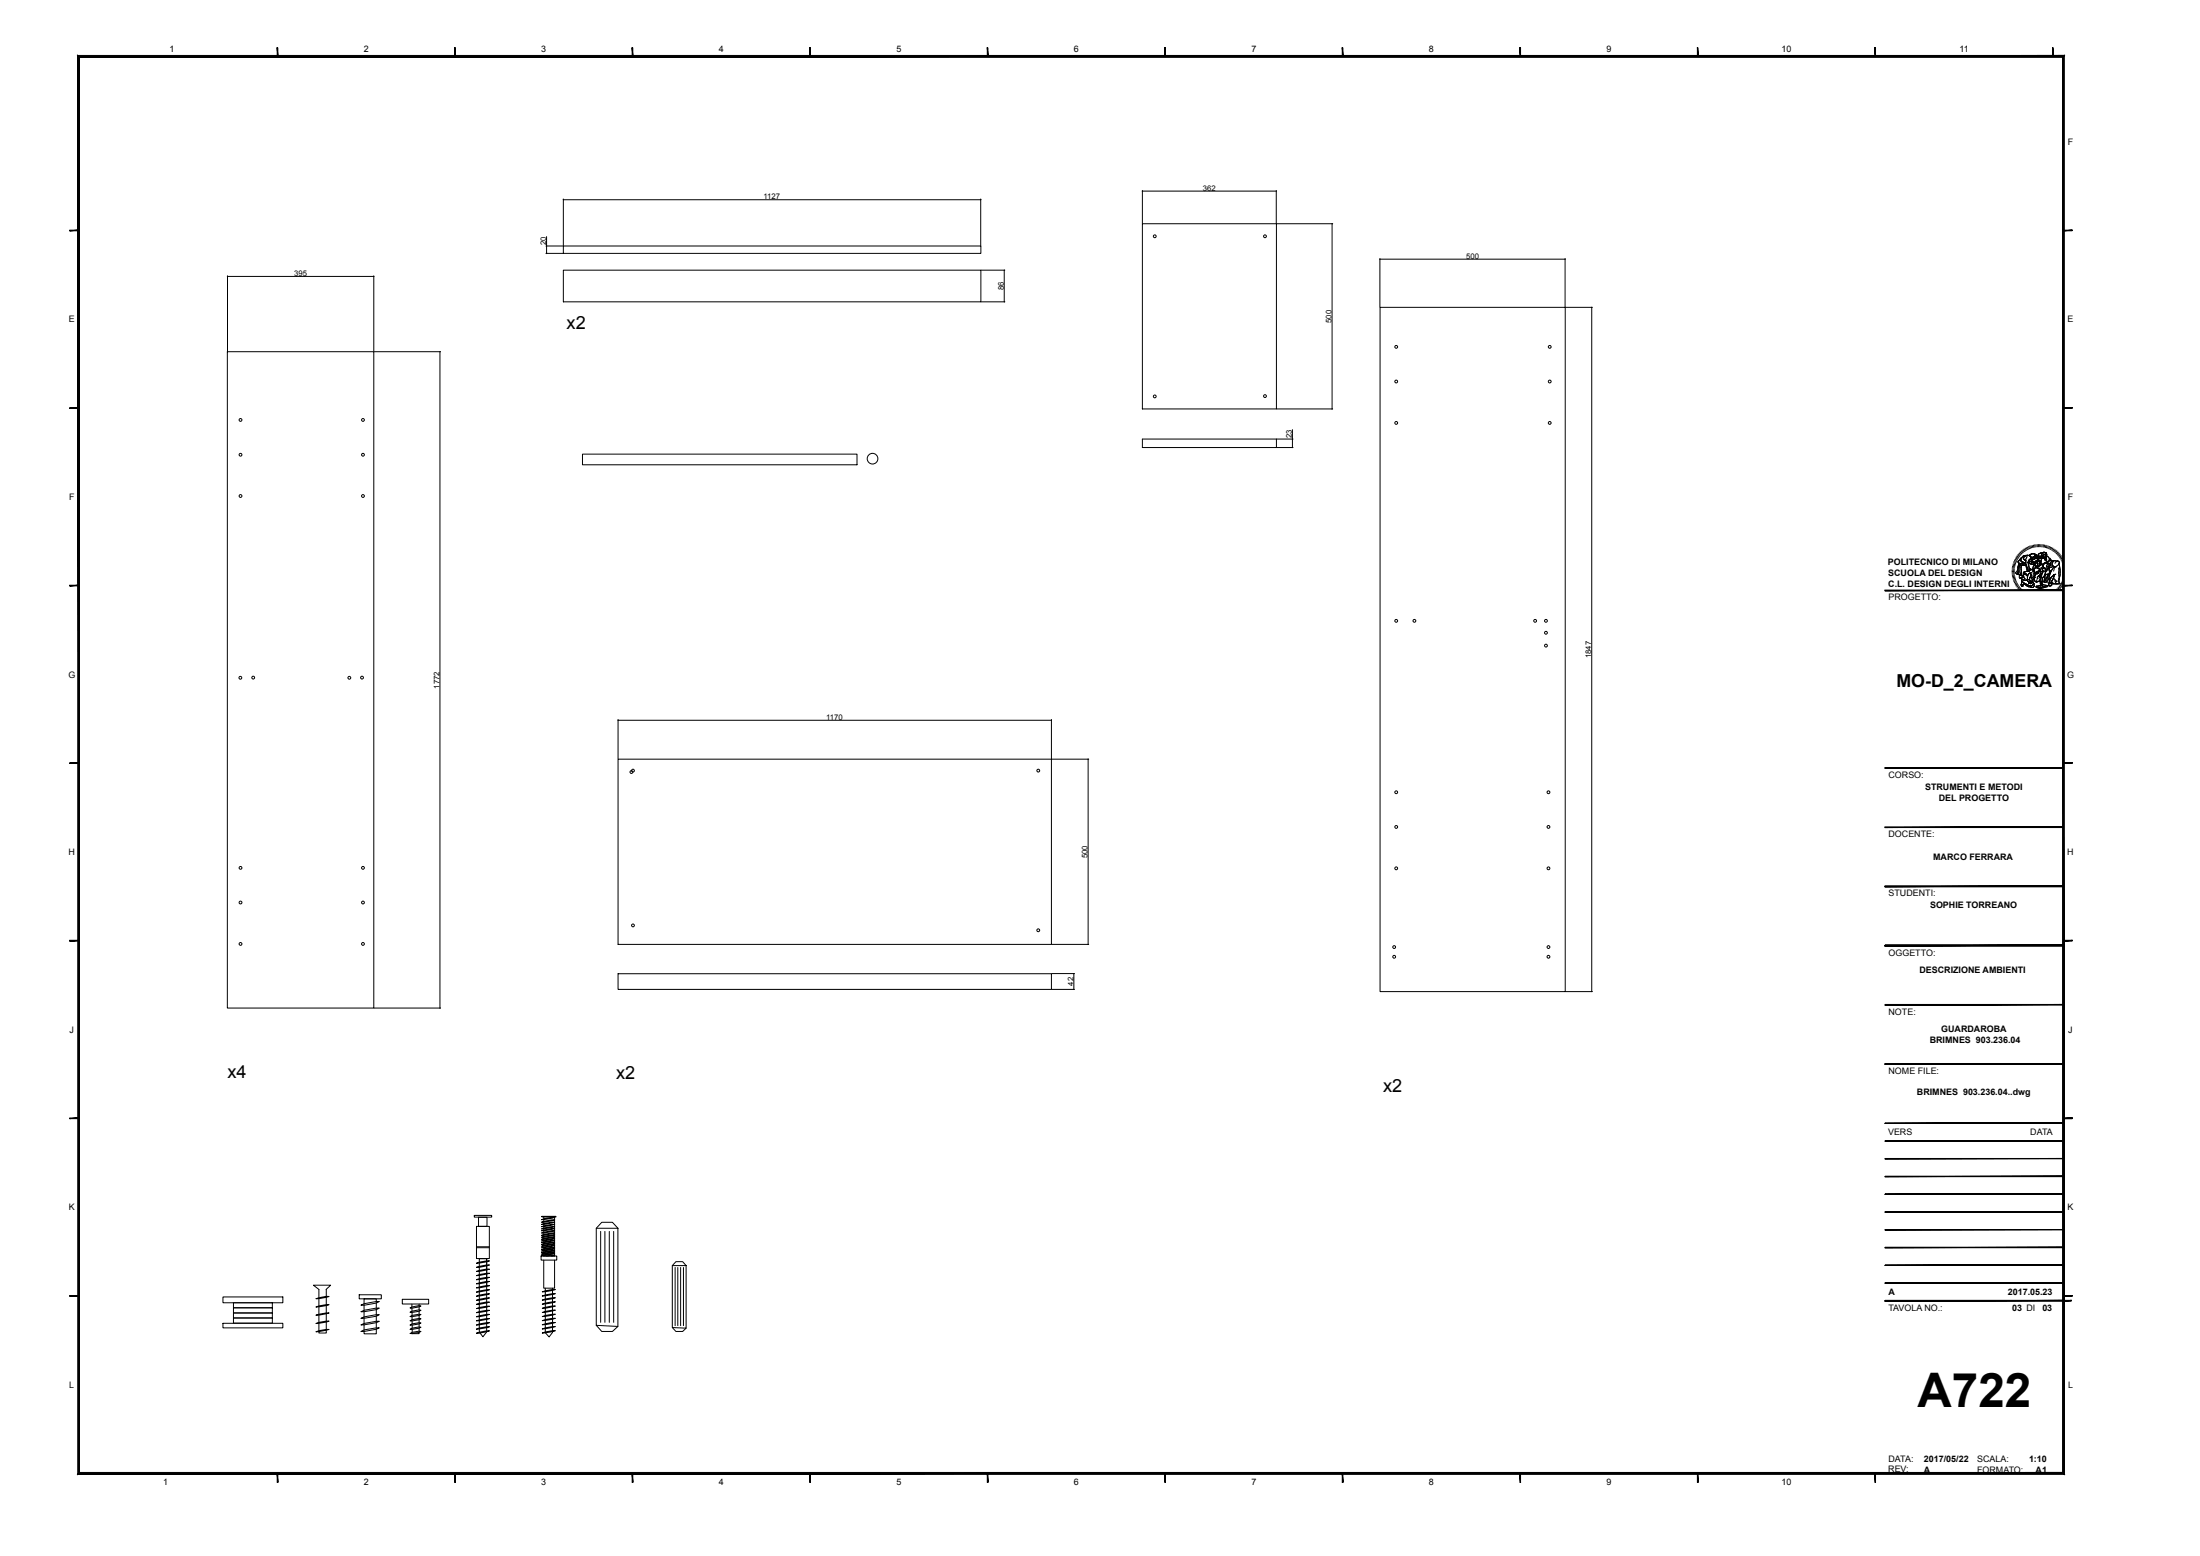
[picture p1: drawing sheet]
<svg xmlns="http://www.w3.org/2000/svg" width="594mm" height="420mm" viewBox="0 0 594 420" stroke-linecap="round" stroke-linejoin="round" font-family="sans-serif">
<g fill="none" stroke="#000" stroke-width=".27">
<path d="M152.1 53.7v12.7M152.1 53.9h112.7M152.2 53.8l-.2 .2M264.8 53.7v12.7M264.9 53.8l-.2 .2M308.4 51.4v9M308.4 51.6h36.2M308.5 51.5l-.1 .2M344.6 51.4v9M344.7 51.5l-.2 .2M61.4 74.4v20.5M61.4 74.6h39.5"/>
<path d="M61.5 74.5l-.2 .2M100.9 74.4v20.5M101 74.5l-.2 .2M147.4 68.4h4.6M147.4 66.4h4.6M147.5 68.3l.2 .2M147.5 66.3l.2 .2M147.6 63.9v4.5M152.1 72.9h112.7v8.6h-112.7zM152.1 66.4h112.7v2h-112.7zM264.9 72.9h6.4M271.1 72.8l.1 .2"/>
<path d="M271.1 72.9v8.6M308.4 60.4h36.2v50h-36.2zM344.7 60.4h15.1M359.6 60.3l.1 .2M359.7 60.4v50M372.6 69.8v13.1M372.6 70h50M372.7 69.9l-.2 .1M422.6 69.8v13.1M422.7 69.9l-.2 .1M61.4 94.9h39.5v177.2h-39.5zM101 94.9h18"/>
<path d="M118.7 94.9l.2 .1M118.8 94.9v177.2M264.9 81.5h6.4M271.1 81.4l.1 .2M372.6 83h50v184.7h-50zM422.7 83h7.2M429.7 82.9l.2 .1M429.8 83v184.7M344.6 118.5v2.3h-36.2v-2.3h40.7M344.7 110.4h15.1M348.9 118.4l.1 .2M349 116v4.8"/>
<path d="M359.6 110.3l.1 .2M157.3 122.6h74.1v2.9h-74.1zM344.7 120.8h4.4M348.9 120.7l.1 .2M543.2 153.9h.7M543.2 154.2h.7M543.3 153.6l.6 .1M543.3 153.2l.6 .1M543.3 152.9l.7 .1M543.4 152.6l.7 .1M543.5 152.3l.7 .1M543.6 151.9l.6 .2"/>
<path d="M543.7 151.6l.7 .2M543.9 151.3l.6 .2M543.9 154.6h-.7M543.9 154.9l-.6 .1M543.9 155.2l-.6 .1M544 155.5l-.7 .1M544 151l.6 .2M544.1 155.8l-.7 .1M544.2 156.1l-.7 .2M544.2 150.6l.5 .4M544.2 154.6v.1M544.2 154.7l.3 .2"/>
<path d="M544.2 156.4l-.6 .2M544.3 156.7l-.6 .3M544.4 150.4l.5 .3M544.4 157l-.5 .3M544.5 150.1l.6 .4M544.5 154.9l.5 .2M544.6 157.3l-.6 .3M544.7 149.8l.6 .4M544.7 157.5l-.5 .4M544.8 154.5l-.3 .4M544.8 154.4v.1M544.8 155l.1 .1"/>
<path d="M544.9 157.8l-.6 .4M544.9 155l.1 .1M545 154.9h.1M545 149.5l.5 .5M545 155.1l1 .2M545 154.9l-.1 .1M545 154.8l-.1 .2M545 152h.1M545 158.1l-.5 .3M545 152l.1 .4M545.1 155.1l.3 .2M545.1 152.4l-.3 .7a1.58 1.58 0 0 1-.6 1.5"/>
<path d="M545.1 152.4l.1 .1M545.1 154.5l-.1 .4M545.2 152.5l-.4 1.9M545.2 152.5h.1M545.2 149.3l.5 .4M545.2 152.5h.3M545.3 158.4l-.6 .3M545.3 152.7l-.2 1.8M545.3 152.8l-.2 1.4M545.4 149l.5 .5M545.4 158.6l-.4 .4M545.5 152.5h1.5"/>
<path d="M545.5 152.5l-.2 .3M545.5 152.5l-.2 .2M545.5 155.3l-.2 .1-.1 .5 .3 .2 .2-.2M545.6 150.8l-.7 .8 .2 .4M545.6 150.8h.1M545.6 158.8l-.4 .4M545.6 150.8a1.09 1.09 0 0 0 1.2 1.2M545.6 150.8v.4M545.7 155.9h.1M545.7 148.8l.4 .5M545.7 155.9l.7-.2 .4 .5M545.7 155.9l.1 .4"/>
<path d="M545.7 157.8v.1M545.7 154.7v.5M545.7 157.9l.2 .4 .3-.2-.2-.1a.73 .73 0 0 1 .7-.3 .73 .73 0 0 1 .6 .5l1.6 .3M545.8 155.3h.1M545.8 154.3v1M545.8 157.6l-.1 .2M545.8 156.3h.1M545.8 156.3l.7 .3 .9-.2M545.8 159l-.4 .5M545.8 152.6l-.1 .3M545.8 156.3l.2 .6M545.9 152.6l-.2 .5-.1 2.2"/>
<path d="M545.9 152.6h.1M545.9 148.6l.5 .5M545.9 157h.1M546 157h-.1M546 155.3l.1 .1M546 156.9l-.3 1M546 156.9l.9 .7 1.5 .7M546.1 155.3v.1M546.1 159.2l-.5 .5M546.1 155.4h.1M546.2 155.4h.1M546.2 155.5l.1 .2"/>
<path d="M546.2 148.4l.4 .5M546.3 155.7h.1M546.3 159.5l-.4 .5M546.3 150.7l.4 .5M546.4 155.1l-.2 .3M546.5 148.2l.4 .5M546.5 155h.1M546.5 155l-.1 .1M546.6 159.7l-.4 .5M546.7 151.2h.2M546.7 154.8h.1M546.7 154.8l.6 .6"/>
<path d="M546.7 154.9l-.2 .1M546.8 154.9h.1M546.8 148l.3 .6M546.8 152h.1M546.8 159.8l-.4 .6M546.8 152l-.5 .3-.5-.3h-.8M546.9 155l.4 .4M546.9 151.2l.1 1.3M547 152.5h.1M547 152.5l.1 .3M547.1 147.8l.3 .6M547.1 152.8l.4 .8"/>
<path d="M547.1 152.8l.2 1.4M547.2 152.9v.1M547.3 155.4l.2 .1M547.3 150.2l-.4 1M547.4 156.4h.1M547.4 156.4l.4 .9v.1M547.4 147.7l.3 .6M547.4 149.9l-.8 .3-.3 .5M547.5 155.5l-.1 .9M547.5 154.1h.1M547.5 154.1l-.5 .2a.43 .43 0 0 0-.6 .1 .43 .43 0 0 0 .1 .6M547.5 149.9h.1"/>
<path d="M547.5 151.8h.1M547.5 153.7v.4M547.5 153.6v.1M547.5 151.8l.5 1.7M547.6 149.9h.1M547.7 147.5l.3 .6M547.8 157.4h.1M547.8 151.7h.1M547.8 151.7l.3 .5 .5 .1M547.8 151.7l-.2 .1M547.9 154.8h.1M547.9 154.8l-.4 .7"/>
<path d="M547.9 154.8l.6 .3v.3l-.2 .1M547.9 150l.3 .3M547.9 150a1.69 1.69 0 0 0-2.3 .8M547.9 154.8l.4 .1M548 150h.1M548 153.8h.1M548 153.8l-.1 .4-.4-.1M548 149.9v.1M548 150h-.1M548 157.2h.1M548 147.4l.3 .6M548 149.8v.1"/>
<path d="M548 157.2l-.2 .2M548 153.5h.1M548 158.1h.1M548 153.5l.5 .2M548 149.8h.1M548.1 157h.1M548.1 157l.1 .5-.2-.3M548.1 153.8h-.1M548.1 157l.2 .4M548.1 149.8h.1M548.1 155.9h.1M548.1 153.7v.1"/>
<path d="M548.1 153.7h.4M548.1 155.9l-.2 .6 .6 .4M548.1 150.9l-.6 .9M548.2 155.8l.3 .1M548.2 155.8h.1M548.2 150.3h.1M548.2 150.3l-.1 .6M548.3 149.6v.1M548.3 150.3l.2 .1M548.3 150.3h.1M548.3 149.6l-.2 .1M548.3 155.5l-.2 .4"/>
<path d="M548.3 147.3l.3 .6M548.3 157.4h.2M548.3 150.4l.2 .1M548.3 157.1v-.1l.3 .2M548.3 157.1l.1 .1M548.4 157.2l.1 .2M548.4 155.4l-.1 .1M548.4 158.3h.1M548.5 153.7h.1M548.5 156.9h.1M548.5 156.9l.1 .3M548.5 150.4l.1 .1"/>
<path d="M548.5 157.4h.1M548.5 153.7l.5 .2M548.5 149.5h.1M548.5 151.4h.1M548.5 155.9h.1M548.5 155.9l.3 .7M548.5 149.5h.6l.5 .2M548.5 151.4l-.7 .3M548.5 149.5l-.5 .4M548.5 149.5l-.2 .1M548.5 151.4l.3 .3M548.6 152.3h.1"/>
<path d="M548.6 152.3h.4M548.6 157.1h.1M548.6 151.2h.1M548.6 154.5l-.7 .3M548.6 151.2l-.1 .2M548.6 151.2l-.2 .1M548.7 147.2l.2 .6M548.7 150.8h.1M548.7 150.8l-.6 .1M548.7 150.9h.1M548.7 150.8l.3 .2 .4-.2M548.7 150.8l-.1 .4"/>
<path d="M548.7 149.5h-.2M548.8 150.4l-.1 .1M548.8 156.6l.1 .5M548.8 151.7h.1M548.8 154.2h.1M548.9 154.2l.5 .3M548.9 150.4l-.1 .1M548.9 157.1l.1 .3M548.9 151.7h.1M548.9 151.7h-.4l.1 .6M548.9 154.7a.68 .68 0 0 1 .2 .9 .68 .68 0 0 1-.9 .2M548.9 151.7h.5l-.3 .1v.5"/>
<path d="M548.9 157.2l.1 .2M548.9 151.7l-.1 .1M549 149.5h.1M549 150.4l-.5 .1M549 150.4h-.1M549 153.9h.1M549 157.5h.1M549 156.4h.1M549 147.1l.1 .7M549 157.5l-.2 .5-.8 .1M549 157.5l.2 .5-.3 .5M549 153.9l.4 .5"/>
<path d="M549 152.8l-.1 .7M549 157.4v.1M549.1 155.6h.1M549.1 153.7h.1M549.1 152.8l-.2 .6v.5h.1M549.1 154v.1M549.1 153.7l-.1 .2M549.1 152.3h-.1M549.1 155.6l-.6 .3M549.1 154.1l.1 .1M549.1 158.4l-.2 .1M549.2 150.8l.1 .1"/>
<path d="M549.2 154.2l.2 .2M549.2 149.5h.2M549.2 154.2l.2 .3M549.3 152.6l-.3 .2M549.3 152.6l1 .2M549.3 153.4l-.3 .5M549.3 150.4l.1 .1M549.3 152.5v.1M549.3 155.9h.1M549.3 155.9l-.5 .7M549.3 155.9l-.3 .5 .8 .7M549.3 155.9l.1 .8"/>
<path d="M549.3 156.7l.5 .4M549.4 152.3h.1M549.4 150.1h.1M549.4 147v.7M549.4 154.4v.2M549.4 150.1l.3 .2M549.4 150.1l-.4 .3M549.4 150.4l-.1 .1M549.4 150.8h.1M549.4 154.5v.1M549.4 154.4v.3l.1-.2M549.4 152.3l-.1 .2"/>
<path d="M549.4 154.5l.1 .3M549.4 154.6h.1M549.4 155.3l-.1 .6M549.4 152.7l.2 .1M549.4 152.2v.1M549.4 154.6l.1 .2M549.4 155.3l-.3 .3M549.5 152.1h.1M549.5 154.8l-.1 .5M549.5 153.3l-.2 .1M549.5 154.5h-.1M549.5 154.5h.3"/>
<path d="M549.5 152.2l-.1 .1M549.5 149.6h.1M549.5 154.8v.2M549.5 155h.1M549.5 154.5l.2 .3M549.5 153.3l.7 .1M549.5 153.3l-.5 .6M549.5 155l-.2 .9M549.6 154.7l-.1 .1M549.6 154.6l.4 .3M549.6 153.2l-.1 .1M549.6 151.6l-.1 .3"/>
<path d="M549.6 154.7l.2 .1M549.6 152.8h.1M549.6 153.2l.4 .1M549.6 151.6h.1M549.6 151.6l-.1 .6M549.6 153.2v.1M549.6 153.2l.5 .1M549.6 149.7h.1M549.7 150.3h.1M549.7 147v.6M549.7 154.8h.1M549.7 150.3l-.3 .5"/>
<path d="M549.7 149.7l.1 .1M549.8 157.1h.1M549.8 150.5h.1M549.8 158.3h.1M549.8 158.3l1 .3M549.8 150.5l-.1 .1 .5 .3M549.8 158.3v.3l1 .3M549.8 152.8h.1M549.8 151.3l-.2 .3M549.8 149.8l.1 .4-.2 .1M549.8 154.8l.2 .1M549.9 150.6h.1"/>
<path d="M549.9 151.3l-.2 .2M549.9 150v.2M550 147l.1 .6M550 154.3l-.6 .3M550 150.4l.5 .1M550 150.4l-.2 .1M550 151.2h.5M550.1 150.4h.1M550.1 156.1h.1M550.1 154.3l-.4 .2M550.1 156.1l-.3 .9M550.1 154.7v.1"/>
<path d="M550.1 153.3l.3 .2M550.1 154.8l-.1 .1M550.1 153.3l.4 .2M550.1 152.3v.5M550.1 152.8h.1M550.1 155.6v.5M550.1 152.3l.1 .2M550.2 151.6h.1M550.2 151.3a.64 .64 0 0 0-.1 1M550.2 151.3l.6 .4M550.2 152.5l-.2 .3 .1-.1M550.2 151.2l-.4 .1"/>
<path d="M550.2 150.9h.1M550.2 152.5l-.1 .2M550.2 154.4l.1 .1M550.2 151.2h.1M550.2 154.6l.1 .1M550.2 154.4v.1M550.2 151.2l.5 .2M550.3 151.6h.1M550.3 154.7l-.2 .1M550.3 153.4l.1 .1M550.3 151.5l-.1 .1M550.3 150.1l.6 .3v.2"/>
<path d="M550.3 150.1l-.2 .3M550.4 147v.6M550.4 154.1l.4 .1M550.4 154.1l-.4 .2M550.4 154.1l.1 .1M550.4 150.4v.1M550.4 153.5h.1M550.4 150.4l.3 .3M550.4 150.5h.1M550.5 150.5h.1M550.5 152.8v.7M550.5 150.9h-.3"/>
<path d="M550.5 150.5v.1M550.5 153.5l.3 .4M550.5 151.4l.2 .1M550.5 156.9h.3M550.5 156.9l-.7 .2M550.5 151.5h.1M550.5 151.2h.1M550.5 151.2l.3 .3M550.5 154.2l-.2 .5M550.5 151.5l.2 .1M550.5 151.4v.1M550.6 153.6l.2 .3"/>
<path d="M550.6 152.8h-.4M550.6 152.8h-1M550.6 152.7l-.2 .1M550.7 150.7h.1M550.7 154.2h-.2M550.7 150.7l-.5 .2M550.7 152.3l.1 .2M550.7 147v.6M550.7 151.5l.2 .2M550.7 151.6l.1 .1M550.7 151.4h.1M550.8 151.5l.2 .6 .6 .2"/>
<path d="M550.8 152.5l-.2 .3M550.8 152.5h.1M550.8 151.9h-.2M550.8 151.7h-.1M550.8 156.9h.1M550.8 153.9v.3M550.8 154.1l-.1 .1M550.8 151.7v.8M550.8 153.9v.2M550.8 152.1l-.1 .3 .1 .2M550.8 152.6h.1M550.8 152l-.1 .3-.6-.1"/>
<path d="M550.8 156.9l.2 .6M550.8 151.7h.1M550.8 152.5l.1 .1M550.8 158.7h.1M550.8 154v.1M550.8 155v.5h-.4l.5 .2M550.8 155h.1M550.8 158.6v.3M550.8 156h.1M550.8 150.7h-.1M550.9 151.7h.1M550.9 150.6h.1"/>
<path d="M550.9 158h.1M550.9 158l-1.1 .3M550.9 155h.1M550.9 155.6h.1M550.9 151.7l.2 .6M550.9 155.6v.1M550.9 155.7v.4l.2-.3M550.9 151.8h.1M551 157.5h.1M551 153.9l-.1 .1M551 153.9v.5M551 154.4l-.1 .6"/>
<path d="M551 151.7h-.1M551 157.5l-.1 .5M551 150.2l.1 .4M551 152.5l-.1 .1M551.1 152.1h.1M551.1 147l-.1 .6M551.1 152.1l-.1 .4M551.1 150.6v.9M551.1 151.5l-.2 .2M551.1 150.6l-.3 .1M551.1 151.5l-.1 .2M551.1 152.5h-.1"/>
<path d="M551.1 155.8h.1M551.1 153.1l-.2 .8M551.1 155.8l-.3 1.1M551.1 155.3l-.1 .2-.1-.2M551.1 152.3l.5 .3M551.2 154.2h.1M551.2 154.2l-.2 .2M551.2 149.7h.1M551.2 157.3l-.4 1.1 .1-.4M551.3 154.8h.1M551.3 154.8l-.4 .2M551.3 157h.1"/>
<path d="M551.3 153.1l-.3 .8M551.3 157l.2 1-.3-.7M551.3 157h-.2l-.1 .5M551.3 154.8l-.2 1M551.3 157l.2 1.2-.3-.9M551.4 149.3h.1M551.4 147l-.1 .6M551.4 156.3v.3M551.4 149.3l-.3 .8 .2 .7 .1-.1a.9 .9 0 0 1 .8-1.1M551.4 149.3h-.2a.75 .75 0 0 0-.9 .8M551.4 156.3l-.1 .7M551.4 156.2v.1"/>
<path d="M551.4 156.8l-.1 .2M551.5 150.3h.1M551.5 150.3l.2 .3M551.6 152.5v.2M551.6 152.7v.1M551.6 152.7l.1 .4M551.6 150.4l.1 .2M551.6 152.3h.1M551.6 154.2h.1M551.6 152.3v.2M551.6 154.2l-.3 .6M551.6 153.1l.1 .1"/>
<path d="M551.6 150l.3 .1M551.7 153.1l.5 .5M551.7 149.1l.6 .1M551.7 149.1l-.3 .2M551.7 157.8l-.7 .2M551.7 157.8l1.1 .3M551.7 153.2h.1M551.7 150.1h.1M551.7 147l-.1 .7M551.7 153.2l-.2 .5 .1 .5M551.7 150.5h.1M551.7 152.2l-.1 .1"/>
<path d="M551.7 153.2l.2 .2M551.8 149.1h-.1M551.8 150.5h.1M551.8 149.1h.1M551.8 152.2h-.1M551.8 152.2l-.2 .3M551.8 150.4h.1M551.8 152.1l-.1 .1M551.9 157h.1M551.9 152.1l-.1 .1M551.9 157l.1 .2h.4M551.9 155.6l-.5 .6"/>
<path d="M551.9 153.4h.1M552.1 147.1l-.2 .6M552.1 150.2h.1M552.1 155.1h.1M552.1 155.3h.1M552.1 152l-.2 .1M552.1 152h-.2M552.1 153.4l.1 .3 .2-.1M552.1 155.1l-.2 .5M552.1 155.1l-.2 1.9M552.2 155.1h.1M552.2 155.1l-.1 .2"/>
<path d="M552.2 150.2l.1 .1M552.2 150.2v.1M552.2 150.8v.4M552.2 150.5h.1M552.2 150.5v.7M552.2 150.5l-.5 .1M552.2 154.8l-.1 .3M552.2 149.5l.2 .6-.2 .4M552.2 149.5v.1M552.2 151v.2M552.3 149.2h.1M552.3 149.2l.2 .1"/>
<path d="M552.3 151h.1M552.3 151l.1 .4M552.3 154.1l-.7 .1M552.4 154.1h.1M552.4 154.1h-.1M552.4 153.4h.1M552.4 151.8h.1M552.4 147.2l-.2 .6M552.4 151.8l-.3 .2M552.4 153.6l.3 .1M552.4 153.7h-.1M552.4 153.7h.2"/>
<path d="M552.4 151.4l.3 .2M552.4 157.1l-.2 .1M552.5 154.1h.1M552.5 149.3v1.1l-.3 .8M552.5 154.1l-.3 .7M552.5 149.3l.1 .2M552.5 153.3l-.3 .1M552.6 150l.7 .7M552.6 153.6l-.1 .1M552.7 151.9l.8 .2M552.7 151.9l-.6 .1M552.7 152h.1"/>
<path d="M552.7 151.6h.1M552.7 147.3l-.2 .6M552.7 151.6l-.3 .2M552.7 151.9l.9 .3M552.7 151.9v.1M552.7 155.7v.1a1.01 1.01 0 0 0-.2 1.3l-.1 .1M552.8 158.4l-2 .5M552.8 158.1v.3M552.8 158.1l-2 .5M552.8 155.4l-.1 .3M552.9 155h.1M552.9 155h.4"/>
<path d="M552.9 155l-.8 .1M552.9 155l-.1 .4M552.9 153.5l-.5 .6M552.9 152l.4 .1M553 153.5h.1M553 153.5l-.3 .2M553 153.4l.2-.3 .2 .1-.1 .5M553 153.4v.1M553 147.4l-.2 .6M553.1 152v.1M553.1 153.1l-.1 .3M553.1 152.1a.59 .59 0 0 1 .1 .6 .59 .59 0 0 1-.6 .4l.2-.8a.67 .67 0 0 0-.6-.2 .67 .67 0 0 0-.6 .5v.5"/>
<path d="M553.1 153h.1M553.1 157.9l.1 .2M553.2 156.4l.2 .3M553.2 150.9l.3 .2M553.2 153.1h.1M553.2 158.1h.1M553.3 152.6h-.1M553.3 151.4l-.6 .2M553.3 153.7v.3M553.3 155a1.78 1.78 0 0 0-.1 2.5M553.3 154l.1 .4M553.3 150.7h.1"/>
<path d="M553.3 158.1h.2M553.3 150.7l.2 .3M553.3 152.1l.2 .1M553.4 147.5l-.3 .6M553.4 154.4l-.1 .6M553.4 151.1l.2 .1M553.5 151h.1M553.5 156.7l-.4 1.1 .1 .3M553.5 151l-.1 .1M553.5 151.1l.2 .2M553.5 152.1l.1 .2M553.6 156.1h.1"/>
<path d="M553.6 152.3h.1M553.6 152.3l.3 .5 .6 .3M553.6 156.1l-.1 .6M553.6 156.1l-.4 .3M553.6 152.2v.1M553.6 152.6l-.9 1.1M553.6 152.3v.3M553.6 152.6l-.6 .8M553.6 153.9l.1 .6M553.7 151.3h.1M553.7 147.6l-.3 .6M553.7 151.3h.6"/>
<path d="M553.7 151.3l-.9 .3M553.7 151.8l-.1 .4M553.8 151.3l-.5 .1M553.8 157.5l.7 .1M553.8 157.2v.3M553.8 157.5v.1M553.8 157.2v.4M553.8 157.5h.1M553.8 157.6l.2 .3M553.8 158.1h-.3M553.9 157.5l1.6 .1M554 147.8l-.3 .6"/>
<path d="M554 156.9l-.2 .3M554 157.9l-.2 .2M554.1 153.1l-.9 .1M554.1 151.5l-.4 .3M554.1 157.2l.6 .4M554.2 159.9l.3 .6M554.2 151.4h.1M554.2 151.3l-1 .1M554.2 151.4l-.1 .1M554.3 147.9l-.3 .6M554.4 159.7l.4 .6M554.4 156l.8 .9"/>
<path d="M554.5 153.1a7 7 0 0 0-1.3 3.3M554.5 153.1h.2M554.6 148.1l-.4 .6M554.6 155.1h.1M554.6 155.1l-.6 1.8M554.6 155.1l-1 1M554.7 159.6l.4 .5M554.7 153.1l-.2 1.1M554.8 151.3l-.6 .1M554.8 156.5l.2 .8 .5 .3M554.9 148.3l-.4 .6M554.9 153h.1"/>
<path d="M554.9 159.4l.5 .5M554.9 153l-.2 .1M554.9 151.4l.3 .1M555.1 155l-.5 .1M555.1 151.7l-.3 .3M555.2 148.5l-.5 .5M555.2 159.2l.4 .4M555.2 156.9h.1M555.2 151.5h.1M555.3 151.5h.4l.3 .2M555.4 158.9l.5 .5M555.4 148.7l-.4 .6"/>
<path d="M555.6 158.7l.5 .5M555.6 151.4l-.4 .1a.78 .78 0 0 0-1 .3 .78 .78 0 0 0 .2 1l.5 .2M555.7 149l-.5 .5M555.7 151.5l.3 .2M555.8 158.5l.5 .4M555.9 149.2l-.5 .5M555.9 152.3l-1 .7M555.9 152.3l.2 1M555.9 153.3v3.2M555.9 157.2l.3 .3-.7 .1M555.9 156.3l.1 .9M555.9 156.5v.7"/>
<path d="M556 157.2v.2M556 156.3l-.1 .2M556 158.2l.5 .4M556 151.7v.4M556 152l-.1 .3M556 151.7v.2M556 152.1l-.1 .2M556.1 149.5l-.5 .4M556.1 153.3l.1 .5M556.1 153.3l.1 .4M556.2 158l.5 .3M556.2 155.4l-.3 .9"/>
<path d="M556.2 155.4l-.2 .9M556.2 153.8v1.6M556.2 153.7v.9M556.2 155v.4M556.3 149.8l-.5 .3M556.3 157.7l.6 .3M556.5 157.4l.6 .3M556.6 150l-.6 .4M556.6 157.2l.6 .2M556.7 150.3l-.5 .3M556.8 156.9l.6 .2M556.9 156.6l.6 .2"/>
<path d="M556.9 150.6l-.6 .3M557 156.3l.6 .2M557.1 156l.6 .2M557.1 150.9l-.6 .3M557.1 155.7l.6 .1M557.2 155.4l.6 .1M557.2 151.2l-.6 .3M557.2 155l.7 .1M557.2 154.8h.7M557.3 154.5h.6M557.4 151.5l-.6 .2M557.5 151.8l-.6 .2"/>
<path d="M557.6 152.2l-.6 .1M557.7 152.5l-.6 .1M557.8 152.8l-.7 .1M557.8 153.1l-.6 .2M557.9 153.5l-.7 .1M557.9 154.2h-.6M557.9 153.8l-.6 .1M547.1 160l-.4 .6M547.4 160.2l-.4 .5M547.6 160.3l-.3 .6M547.9 160.4l-.2 .6M548.2 160.6l-.2 .5"/>
<path d="M548.5 160.6l-.2 .7M548.8 160.7l-.2 .7M549.1 160.8l-.2 .6M549.4 160.9l-.1 .6M549.7 160.9l-.1 .7M550 161v.6M550.3 161v.6M550.6 161l.1 .6M551 161v.6M551.3 160.9v.7M551.6 160.9l.1 .7M551.9 160.8l.1 .7"/>
<path d="M552.2 160.8l.2 .6M552.5 160.7l.2 .6M552.8 160.6l.2 .6M553.1 160.5l.2 .6M553.4 160.4l.2 .6M553.6 160.3l.3 .5M553.9 160.1l.3 .5M166.9 194.2v10.6M166.9 194.4h117M167 194.3l-.2 .2M283.9 194.2v10.6M284 194.3l-.2 .2"/>
<path d="M166.9 204.9h117v50h-117zM283.9 204.9h10.1M293.7 204.8l.2 .2M293.8 204.9v50M283.9 254.9h10.1M293.7 254.8l.2 .2M101 272.1h18M118.7 272l.2 .2M166.9 262.8h117v4.3h-117zM283.9 267.1h6.2M283.9 262.8h6.2M289.9 267l.1 .1"/>
<path d="M289.9 262.7l.1 .2M289.9 262.8v4.3M422.7 267.7h7.2M429.7 267.6l.2 .1M128.1 328.1h4.7v.4h-4.7zM128.7 331h3.4v8.7h-3.4zM128.7 336.5h3.4M128.7 336.8h3.4M129.2 328.6h2.3v2.4h-2.3zM131.4 339.8v19.7l-1 1.3-.8-1M146.1 339h4.2v1.1h-4.2zM146.3 329.2l.8-.3 2.7-.3z"/>
<path d="M146.3 329.9l2.7-.6h.8zM146.3 330.5l3.5-.6zM146.3 331.1l.8-.3 2.7-.3zM146.3 331.7l.8-.3 2.7-.3zM146.3 332.2l2.7-.6h.8zM146.3 332.8l2.7-.6h.8zM146.3 333.4l.8-.3 2.7-.3zM146.3 334l.8-.3 2.7-.4-2.8 .7zM146.3 334.5l.8-.3 2.7-.3zM146.3 335l.8-.3 2.7-.4zM146.3 335.4l.8-.3 2.7-.3zM146.3 335.9l.8-.3 2.7-.3z"/>
<path d="M146.3 336.4l.8-.3 2.7-.4zM146.3 336.8l.8-.3 2.7-.3zM146.3 337.3l.8-.3 2.7-.3zM146.3 337.7l.8-.3 2.7-.4zM146.3 338.1l.8-.3 2.7-.3zM146.3 338.5l2.7-.6h.8zM146.3 338.9l.8-.3 2.7-.3zM146.3 328.3h3.8v.2h-3.8zM146.8 328.5v.5M146.8 329.2v.5M146.8 329.9v.4M146.8 330.5v.4"/>
<path d="M146.8 331.1v.4M146.8 331.7v.3M146.8 332.2v.4M146.8 332.8v.4M146.8 333.4v.4M146.8 334v.3M146.8 334.5v.3M146.8 334.9v.3M146.8 335.4v.3M146.8 335.9v.3M146.8 336.3v.3M146.8 336.8v.3"/>
<path d="M146.8 337.3v.2M146.8 337.7v.3M146.8 338.1v.3M146.8 338.5v.2M147.5 339l2.3-.2-.9 .2M149.7 328.5v10.5l-2.9-.1M161 331.5h5.8M162.2 332.4v24.5M162.5 329.9h2.9l1.4 1.6v26.5l-5.8-.3v-26.2zM163.3 332.4v24.5M164.5 332.4v24.5M165.7 332.4v24.5"/>
<path d="M60.2 350.1h16.2v1.5h-16.2zM60.2 357.2h16.2v1.2h-16.2zM63 351.6h10.5v1.4h-10.5zM63 353h10.5v1.4h-10.5zM63 354.4h10.5v1.4h-10.5zM63 355.8h10.5v1.3h-10.5zM85.3 350.5l2.8-.6 .8 .1zM85.3 352.8l.8-.3 2.8-.3zM85.3 355l3.6-.6zM85.3 357.2l.8-.3 2.8-.3zM85.3 359.5l.8-.3 2.8-.4zM88.1 348v11.8h-2v-11.8l-1.5-1.1h4.7l-1.2 1.1"/>
<path d="M97 349.5h6v1.1h-6zM97.5 352.3l.8-.4 4.1-.6-.8 .4-3.3 .6zM97.5 354.1l.8-.4 4.1-.6-.8 .4zM97.5 355.8l.8-.3 4.1-.6-.8 .4zM97.5 357.6l.8-.4 4.1-.6-.8 .4zM97.5 359.4l.8-.4 4.1-.6-.8 .4zM98.3 350.6h3.3v9.4h-3.3zM108.6 350.7h7.1v1.3h-7.1zM110.7 353l2.5-.6 .5 .1-2.5 .6zM110.7 354.2l2.5-.6 .5 .1-2.5 .6zM110.7 355.4l.5-.3 2-.4 .5 .1-.5 .3zM110.7 356.5l.5-.3 2-.3 .5 .1-.5 .2z"/>
<path d="M110.7 357.7l.5-.3 2-.4 .5 .1-.5 .3zM110.7 358.8l.5-.3 2-.3h.5l-.5 .3zM110.7 359.9l.5-.3 2-.3 .5 .1-.5 .2zM111.2 352v.8M111.2 353.1l.1 .8M111.3 354.3v.8M111.3 355.4v.8M111.3 356.6v.8M111.3 357.7v.8M111.3 358.8v.8M113.2 359.6v.4h-1.9M113.2 352v.4"/>
<path d="M113.2 352.7v.9M113.2 353.9v.8M113.2 355.1v.8M113.2 356.2v.8M113.2 357.4v.8M113.2 358.5v.8M128.7 341l.7-.3 2.8-.4zM128.7 342.1l2.7-.7h.8l-2.8 .7zM128.7 343.2l2.7-.7 .8 .1zM128.7 344.3l.7-.3 2.8-.3zM128.7 345.4l.7-.3 2.8-.3zM128.7 346.5l2.7-.6h.8l-2.8 .6z"/>
<path d="M128.7 347.6l2.7-.6h.8zM128.7 348.8l.7-.3 2.8-.4zM128.7 349.9l.7-.3 2.8-.4zM128.7 351l2.7-.7h.8l-2.8 .7zM128.7 352.1l2.7-.7 .8 .1zM128.7 353.2l.7-.3 2.8-.3zM128.7 354.3l.7-.3 2.8-.3zM128.7 355.4l2.7-.6h.8l-2.8 .6zM128.7 356.5l3.5-.6zM128.7 357.7l.7-.3 2.8-.4zM128.7 358.8l.7-.3 2.8-.4zM128.7 359.9l2.7-.7h.8l-2.8 .7z"/>
<path d="M129.5 359.6h.1M131.4 346.9v-7.1h-2v19.8M146.4 348.7l2.8-.7 .7 .1zM146.4 349.8l.8-.3 2.7-.3zM146.4 350.9l.8-.3 2.7-.3zM146.4 352l.8-.3 2.7-.3zM146.4 353.1l2.8-.6h.7zM146.4 354.3l.8-.3 2.7-.4zM146.4 355.4l.8-.3 2.7-.4zM146.4 356.5l.8-.3 2.7-.4zM146.4 357.6l2.8-.7 .7 .1zM146.4 358.7l.8-.3 2.7-.3z"/>
<path d="M146.4 359.8l.8-.3 2.7-.3zM146.8 340.1v7.6h2.9v-7.6M147.2 347.7v11.8M149.2 359.4l-.9 1.5-1-1.1M149.2 347.7v11.5M161 357.7l1.5 1.7h2.9l1.4-1.4M181.5 358.3l1 1.1h1.8l1-.9M181.5 341.6h3.8M182.3 342.1v15.7M182.5 340.6h1.8l1 1v16.9l-3.8-.2v-16.7zM183 342.1v15.7M183.8 342.1v15.7"/>
<path d="M184.5 342.1v15.7"/>
<circle cx="311.8" cy="63.8" r=".38"/>
<circle cx="341.5" cy="63.8" r=".38"/>
<circle cx="377" cy="93.6" r=".38"/>
<circle cx="418.4" cy="93.6" r=".38"/>
<circle cx="64.9" cy="113.4" r=".38"/>
<circle cx="98" cy="113.4" r=".38"/>
<circle cx="311.8" cy="107" r=".38"/>
<circle cx="341.5" cy="106.9" r=".38"/>
<circle cx="377" cy="114.2" r=".38"/>
<circle cx="377" cy="103" r=".38"/>
<circle cx="418.4" cy="103" r=".38"/>
<circle cx="418.4" cy="114.2" r=".38"/>
<circle cx="64.9" cy="133.9" r=".38"/>
<circle cx="64.9" cy="122.7" r=".38"/>
<circle cx="98" cy="122.7" r=".38"/>
<circle cx="98" cy="133.9" r=".38"/>
<circle cx="235.6" cy="123.8" r="1.44"/>
<circle cx="377" cy="167.6" r=".38"/>
<circle cx="381.9" cy="167.6" r=".38"/>
<circle cx="414.5" cy="167.6" r=".38"/>
<circle cx="417.4" cy="174.3" r=".38"/>
<circle cx="417.4" cy="167.6" r=".38"/>
<circle cx="417.4" cy="170.8" r=".38"/>
<circle cx="64.9" cy="182.9" r=".38"/>
<circle cx="68.4" cy="182.9" r=".38"/>
<circle cx="94.3" cy="182.9" r=".38"/>
<circle cx="97.7" cy="182.9" r=".38"/>
<circle cx="170.5" cy="208.4" r=".38"/>
<circle cx="170.9" cy="208" r=".38"/>
<circle cx="280.3" cy="208" r=".38"/>
<circle cx="377" cy="213.9" r=".38"/>
<circle cx="418.1" cy="213.9" r=".38"/>
<circle cx="64.9" cy="234.3" r=".38"/>
<circle cx="98" cy="234.3" r=".38"/>
<circle cx="377" cy="234.4" r=".38"/>
<circle cx="377" cy="223.2" r=".38"/>
<circle cx="418.1" cy="234.4" r=".38"/>
<circle cx="418.1" cy="223.2" r=".38"/>
<circle cx="64.9" cy="243.6" r=".38"/>
<circle cx="64.9" cy="254.8" r=".38"/>
<circle cx="98" cy="254.8" r=".38"/>
<circle cx="98" cy="243.6" r=".38"/>
<circle cx="170.9" cy="249.8" r=".38"/>
<circle cx="280.3" cy="251.1" r=".38"/>
<circle cx="376.4" cy="258.3" r=".38"/>
<circle cx="376.4" cy="255.6" r=".38"/>
<circle cx="418.1" cy="255.6" r=".38"/>
<circle cx="418.1" cy="258.3" r=".38"/>
</g>
<g fill="#fff" stroke="#fff" stroke-width=".27">
<path d="M532.9 159.4l29.5 4.1h-29.5z"/>
<path d="M532.9 159.4h24l5.5 4.1z"/>
<path d="M556.9 145.4h5.5l-5.5 14z"/>
<path d="M562.4 145.4v18.1l-5.5-4.1z"/>
</g>
<path d="M532.9 159.4h24v-14h5.5v18.1h-29.5z" fill="none" stroke="#fff" stroke-width=".27"/>
<g fill="#000" stroke="#000" stroke-width=".27">
<path d="M21 15l.5 382.5v-382zM21 15l.5 382.5-.5 .5z"/>
<path d="M74.8 12.9l.2 2.3v-2.3zM74.8 12.9l.2 2.3h-.2z"/>
<path d="M122.8 12.9l.1 2.3v-2.3zM122.8 12.9l.1 2.3h-.1z"/>
<path d="M170.7 12.9l.2 2.3v-2.3zM170.7 12.9l.2 2.3h-.2z"/>
<path d="M218.6 12.9l.2 2.3v-2.3zM218.6 12.9l.2 2.3h-.2z"/>
<path d="M266.6 12.9l.1 2.3v-2.3zM266.6 12.9l.1 2.3h-.1z"/>
<path d="M314.5 12.9l.2 2.3v-2.3zM314.5 12.9l.2 2.3h-.2z"/>
<path d="M362.4 12.9l.2 2.3v-2.3zM362.4 12.9l.2 2.3h-.2z"/>
<path d="M410.4 12.9l.1 2.3v-2.3zM410.4 12.9l.1 2.3h-.1z"/>
<path d="M458.3 12.9l.2 2.3v-2.3zM458.3 12.9l.2 2.3h-.2z"/>
<path d="M506.2 12.9l.2 2.3v-2.3zM506.2 12.9l.2 2.3h-.2z"/>
<path d="M554.2 12.9l.2 2.3v-2.3zM554.2 12.9l.2 2.3h-.2z"/>
<path d="M21.5 15.5h535.4l.5-.5zM21 15h536.4l-535.9 .5z"/>
<path d="M18.8 62.3h2.4v-.2zM18.8 62.1h2.4l-2.4 .2z"/>
<path d="M557.1 62.3h2.4v-.2zM557.1 62.1h2.4l-2.4 .2z"/>
<path d="M18.8 110.2h2.4v-.2zM18.8 110h2.4l-2.4 .2z"/>
<path d="M557.1 110.2h2.4v-.2zM557.1 110h2.4l-2.4 .2z"/>
<path d="M18.8 158.1h2.4v-.1zM18.8 158h2.4l-2.4 .1z"/>
<path d="M508.9 159.5h48v-.2zM508.9 159.3h48l-48 .2z"/>
<path d="M557.1 158.1h2.4v-.1zM557.1 158h2.4l-2.4 .1z"/>
<path d="M18.8 206.1h2.4v-.2zM18.8 205.9h2.4l-2.4 .2z"/>
<path d="M508.9 207.4h48v-.2zM508.9 207.2h48l-48 .2z"/>
<path d="M557.1 206.1h2.4v-.2zM557.1 205.9h2.4l-2.4 .2z"/>
<path d="M508.9 239.2v.1l48-.1zM508.9 239.3l48-.1v.1z"/>
<path d="M508.9 223.4h48v-.2zM508.9 223.2h48l-48 .2z"/>
<path d="M508.9 239.3h48v-.1zM508.9 239.2h48l-48 .1z"/>
<path d="M18.8 254h2.4v-.2zM18.8 253.8h2.4l-2.4 .2z"/>
<path d="M508.9 255.1v.2l48-.2zM508.9 255.3l48-.2v.2z"/>
<path d="M508.9 255.1v.2l48-.2zM508.9 255.3l48-.2v.2z"/>
<path d="M508.9 255.1v.2l48-.2zM508.9 255.3l48-.2v.2z"/>
<path d="M508.9 255.1v.2l48-.2zM508.9 255.3l48-.2v.2z"/>
<path d="M557.1 254h2.4v-.2zM557.1 253.8h2.4l-2.4 .2z"/>
<path d="M508.9 271.1v.2l48-.2zM508.9 271.3l48-.2v.2z"/>
<path d="M508.9 287.1v.2l48-.2zM508.9 287.3l48-.2v.2z"/>
<path d="M508.9 287.1v.2l48-.2zM508.9 287.3l48-.2v.2z"/>
<path d="M18.8 301.9h2.4v-.1zM18.8 301.8h2.4l-2.4 .1z"/>
<path d="M508.9 317.5h48zM508.9 317.6l48-.1z"/>
<path d="M508.9 312.7h48zM508.9 312.8l48-.1z"/>
<path d="M508.9 307.9h48zM508.9 308l48-.1z"/>
<path d="M508.9 303.1v.2l48-.2zM508.9 303.3l48-.2v.2z"/>
<path d="M557.1 301.9h2.4v-.1zM557.1 301.8h2.4l-2.4 .1z"/>
<path d="M557.1 301.9h2.4v-.1zM557.1 301.8h2.4l-2.4 .1z"/>
<path d="M508.9 336.7h48zM508.9 336.8l48-.1z"/>
<path d="M508.9 331.9h48zM508.9 332l48-.1z"/>
<path d="M508.9 327.1h48zM508.9 327.2l48-.1z"/>
<path d="M508.9 322.3h48zM508.9 322.4l48-.1z"/>
<path d="M18.8 349.9h2.4v-.2zM18.8 349.7h2.4l-2.4 .2z"/>
<path d="M508.9 351v.2l48-.2zM508.9 351.2l48-.2v.2z"/>
<path d="M508.9 351v.2l48-.2zM508.9 351.2l48-.2v.2z"/>
<path d="M508.9 346.2h48zM508.9 346.4l48-.2z"/>
<path d="M508.9 341.4h48zM508.9 341.6l48-.2z"/>
<path d="M556.9 351.2h2.4v-.2zM556.9 351h2.4l-2.4 .2z"/>
<path d="M556.9 351.2h2.4v-.2zM556.9 351h2.4l-2.4 .2z"/>
<path d="M557.1 349.9h2.4v-.2zM557.1 349.7h2.4l-2.4 .2z"/>
<path d="M557.1 349.9h2.4v-.2zM557.1 349.7h2.4l-2.4 .2z"/>
<path d="M21.5 397.5l-.5 .5 535.9-.5zM21 398l535.9-.5 .5 .5z"/>
<path d="M74.8 397.7l.2 2.4v-2.4zM74.8 397.7l.2 2.4h-.2z"/>
<path d="M122.8 397.7l.1 2.4v-2.4zM122.8 397.7l.1 2.4h-.1z"/>
<path d="M170.7 397.7l.2 2.4v-2.4zM170.7 397.7l.2 2.4h-.2z"/>
<path d="M218.6 397.7l.2 2.4v-2.4zM218.6 397.7l.2 2.4h-.2z"/>
<path d="M266.6 397.7l.1 2.4v-2.4zM266.6 397.7l.1 2.4h-.1z"/>
<path d="M314.5 397.7l.2 2.4v-2.4zM314.5 397.7l.2 2.4h-.2z"/>
<path d="M362.4 397.7l.2 2.4v-2.4zM362.4 397.7l.2 2.4h-.2z"/>
<path d="M410.4 397.7l.1 2.4v-2.4zM410.4 397.7l.1 2.4h-.1z"/>
<path d="M458.3 397.7l.2 2.4v-2.4zM458.3 397.7l.2 2.4h-.2z"/>
<path d="M506.2 397.7l.2 2.4v-2.4zM506.2 397.7l.2 2.4h-.2z"/>
<path d="M556.9 15.5v382l.5 .5zM557.4 15v383l-.5-382.5z"/>
</g>
<text font-size="12.9" x="517.7" y="379.7">A722</text>
<g font-size="4.9">
<text x="153" y="88.8">x2</text>
<text x="61.4" y="291.1">x4</text>
<text x="166.3" y="291.3">x2</text>
<text x="373.5" y="294.7">x2</text>
</g>
<text font-size="4.8" x="512" y="185.5">MO-D_2_CAMERA</text>
<g font-size="2.4">
<text x="45.8" y="14.1">1</text>
<text x="98.2" y="14.1">2</text>
<text x="146.1" y="14.1">3</text>
<text x="194.1" y="14.1">4</text>
<text x="242" y="14.1">5</text>
<text x="289.9" y="14.1">6</text>
<text x="337.9" y="14.1">7</text>
<text x="385.8" y="14.1">8</text>
<text x="433.7" y="14.1">9</text>
<text x="481" y="14.1">10</text>
<text x="529" y="14.1">11</text>
<text x="558.3" y="39.1">F</text>
<text x="18.6" y="87">E</text>
<text x="558.2" y="87">E</text>
<text x="18.7" y="134.9">F</text>
<text x="558.3" y="134.9">F</text>
<text x="509.7" y="152.6">POLITECNICO DI MILANO</text>
<text x="509.8" y="155.5">SCUOLA DEL DESIGN</text>
<text x="509.8" y="158.4">C.L. DESIGN DEGLI INTERNI</text>
<text x="509.9" y="162">PROGETTO:</text>
<text x="18.5" y="182.9">G</text>
<text x="558.1" y="182.9">G</text>
<text x="509.9" y="210">CORSO:</text>
<text x="519.8" y="213.3">STRUMENTI E METODI</text>
<text x="523.5" y="216.1">DEL PROGETTO</text>
<text x="509.9" y="226">DOCENTE:</text>
<text x="18.5" y="230.8">H</text>
<text x="522" y="232.1">MARCO FERRARA</text>
<text x="558.2" y="230.8">H</text>
<text x="509.9" y="241.9">STUDENTI:</text>
<text x="521.1" y="245.2">SOPHIE TORREANO</text>
<text x="509.9" y="257.9">OGGETTO:</text>
<text x="518.2" y="262.6">DESCRIZIONE AMBIENTI</text>
<text x="509.9" y="273.9">NOTE:</text>
<text x="18.8" y="278.7">J</text>
<text x="521" y="281.5">BRIMNES 903.236.04</text>
<text x="524.1" y="278.6">GUARDAROBA</text>
<text x="558.4" y="278.7">J</text>
<text x="509.9" y="289.8">NOME FILE:</text>
<text x="517.6" y="295.6">BRIMNES 903.236.04..dwg</text>
<text x="509.8" y="306.4">VERS</text>
<text x="548.2" y="306.4">DATA</text>
<text x="18.6" y="326.7">K</text>
<text x="558.2" y="326.7">K</text>
<text x="509.9" y="353.9">TAVOLA NO.:</text>
<text x="509.9" y="349.6">A</text>
<text x="542.1" y="349.6">2017.05.23</text>
<text x="543.3" y="353.9">03 DI</text>
<text x="551.4" y="353.9">03</text>
<text x="18.7" y="374.6">L</text>
<text x="558.4" y="374.6">L</text>
<text x="509.9" y="394.7">DATA:</text>
<text x="519.5" y="394.6">2017/05/22</text>
<text x="533.8" y="394.6">SCALA:</text>
<text x="547.8" y="394.6">1:10</text>
<text x="44" y="401">1</text>
<text x="98.2" y="401">2</text>
<text x="146.1" y="401">3</text>
<text x="194.1" y="401">4</text>
<text x="242" y="401">5</text>
<text x="289.9" y="401">6</text>
<text x="337.9" y="401">7</text>
<text x="385.8" y="401">8</text>
<text x="433.7" y="401">9</text>
<text x="481" y="401">10</text>
<text x="509.8" y="397.5">REV:</text>
<text x="519.5" y="397.5">A</text>
<text x="533.8" y="397.5">FORMATO:</text>
<text x="549.6" y="397.5">A1</text>
</g>
<g font-size="2.1">
<text x="206.2" y="53.8">1127</text>
<text x="324.8" y="51.5">362</text>
<text x="147.5" y="66.2" transform="rotate(-90 147.5 66.2)">20</text>
<text x="395.9" y="69.8">500</text>
<text x="79.4" y="74.5">395</text>
<text x="271.1" y="78.4" transform="rotate(-90 271.1 78.4)">86</text>
<text x="359.5" y="87.1" transform="rotate(-90 359.5 87.1)">500</text>
<text x="348.8" y="118.3" transform="rotate(-90 348.8 118.3)">23</text>
<text x="429.6" y="177.7" transform="rotate(-90 429.6 177.7)">1847</text>
<text x="118.7" y="185.9" transform="rotate(-90 118.7 185.9)">1772</text>
<text x="223.1" y="194.3">1170</text>
<text x="293.7" y="231.7" transform="rotate(-90 293.7 231.7)">500</text>
<text x="289.9" y="266" transform="rotate(-90 289.9 266)">42</text>
</g>
</svg>
